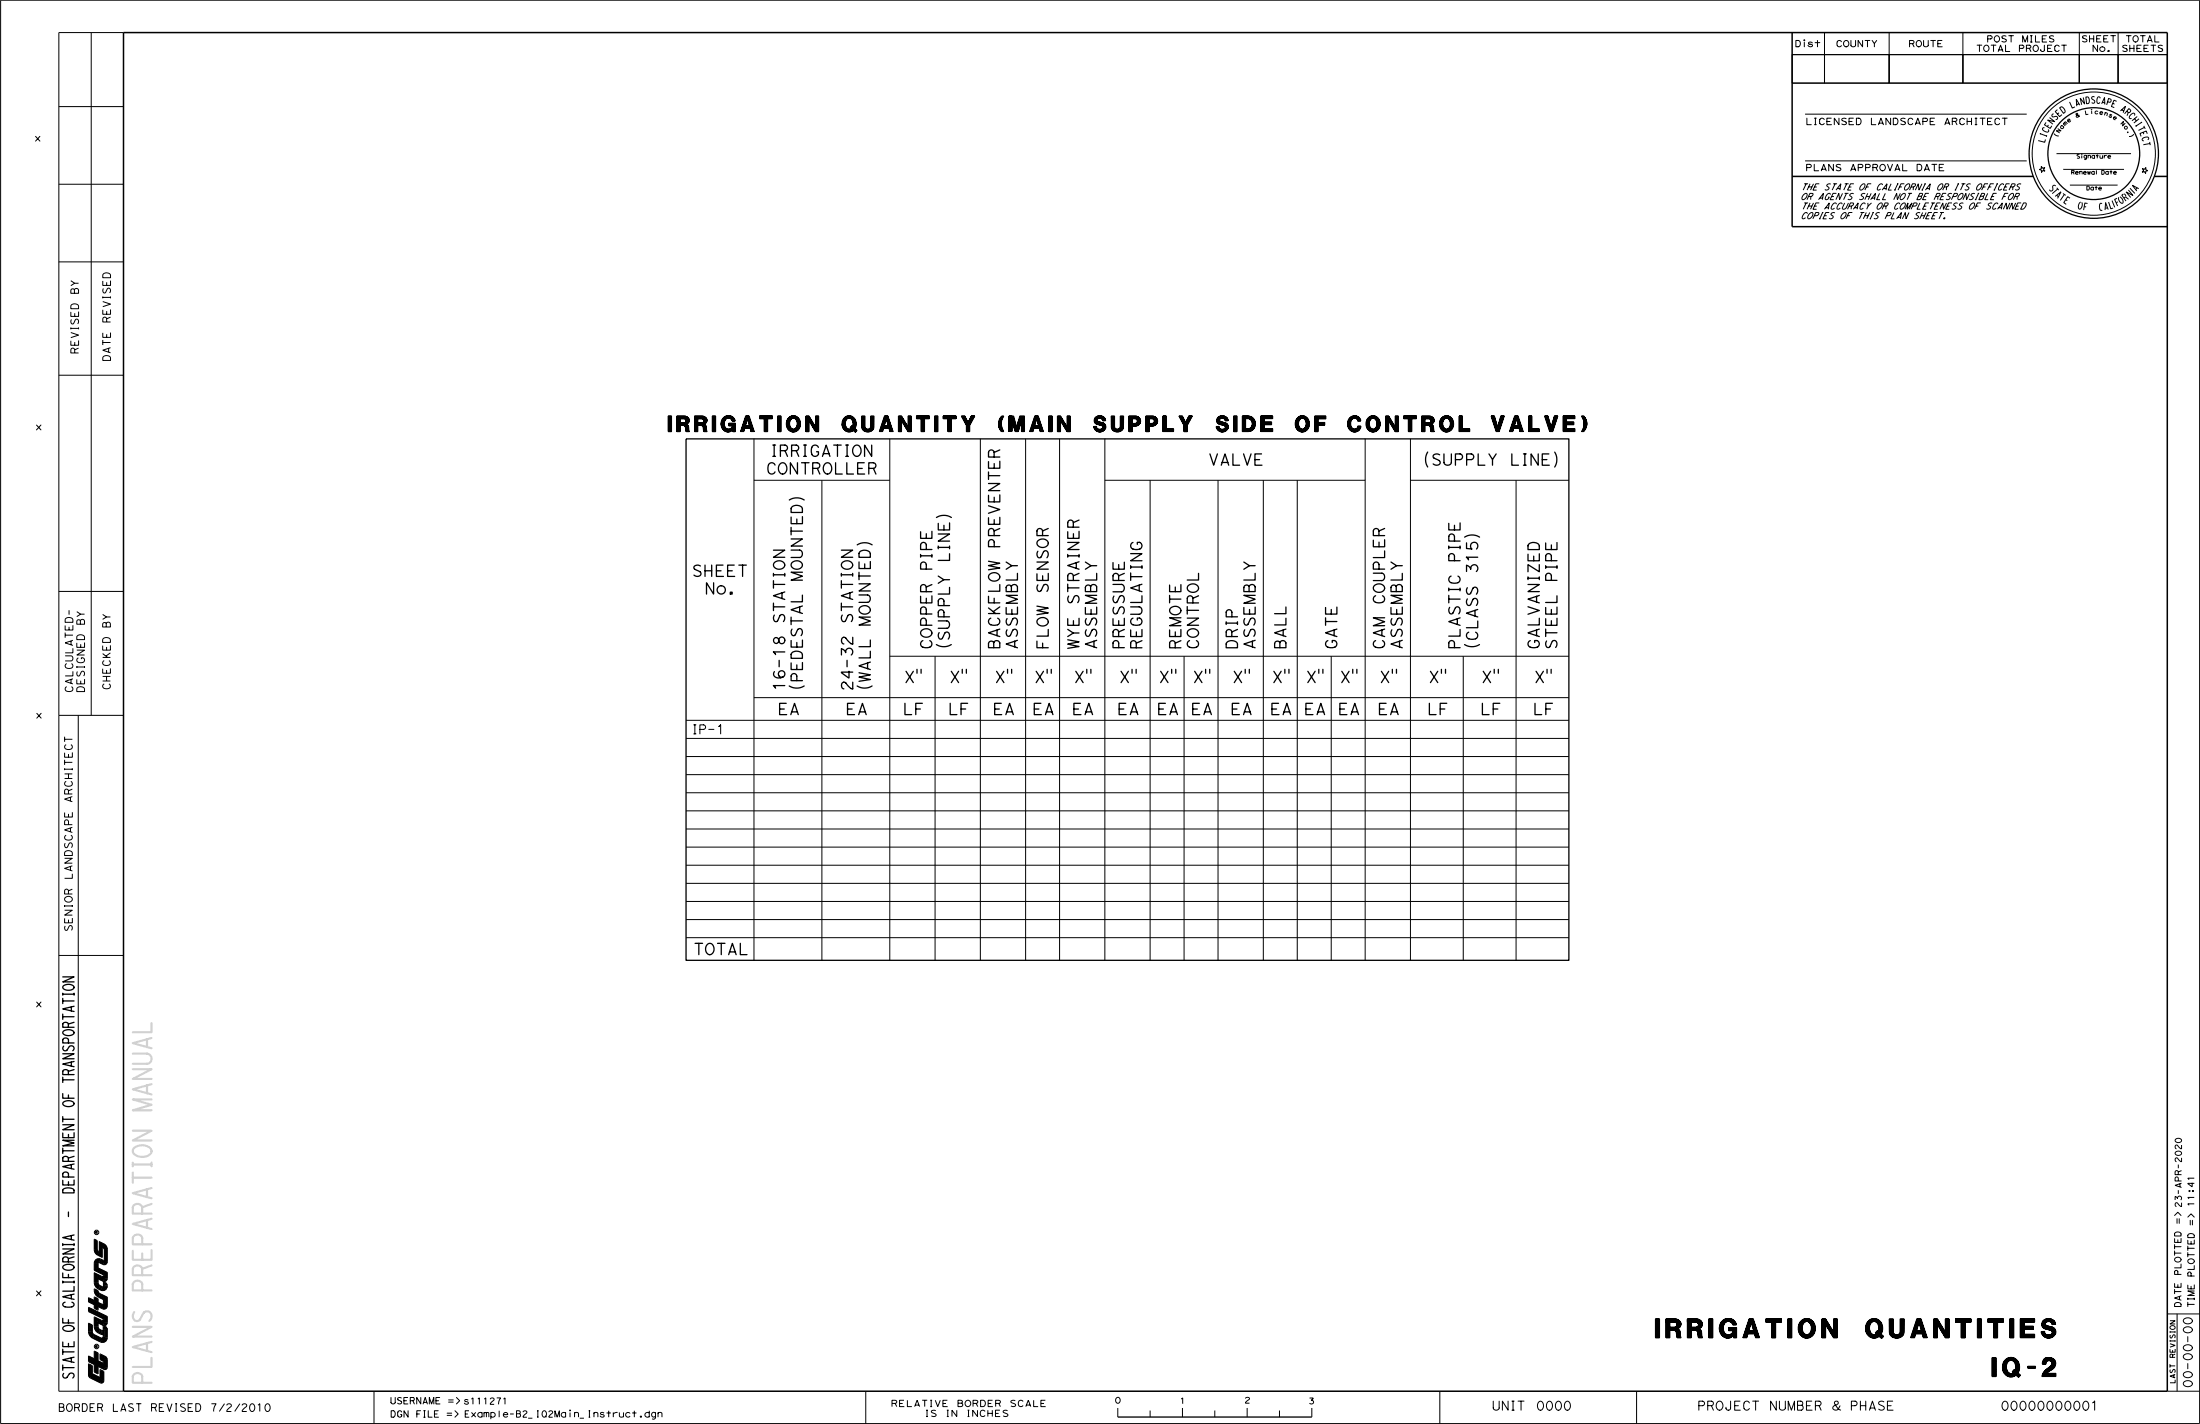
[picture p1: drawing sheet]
<svg xmlns="http://www.w3.org/2000/svg" width="432mm" height="279mm" viewBox="0 0 432 279" stroke-linecap="round" stroke-linejoin="round" font-family="sans-serif">
<g fill="none" stroke="#000" stroke-width=".25">
<path d="M134.7 86.1h173.2v102.3h-173.2zM154.9 98.1a2.79 2.79 0 0 1 2.9 0M280.2 88.7a2.79 2.79 0 0 0 0 2.9M305.1 88.7a2.79 2.79 0 0 1 0 2.9M168.2 106.9a2.79 2.79 0 0 1 3 0M183.8 101.5a2.79 2.79 0 0 1 2.9 0M287.5 105.4a2.79 2.79 0 0 1 2.9 0M154.9 134.6a2.79 2.79 0 0 0 2.9 0M168.2 134.6a2.79 2.79 0 0 0 3 0M180 131.3v.8M180.8 131.3v.8M183.8 126.5a2.79 2.79 0 0 0 2.9 0"/>
<path d="M188.9 131.3v.8M189.7 131.3v.8M197.8 131.3v.8M198.6 131.3v.8M205.5 131.3v.8M206.3 131.3v.8M213.3 131.3v.8M214.1 131.3v.8M222.2 131.3v.8M223 131.3v.8M230 131.3v.8M230.8 131.3v.8"/>
<path d="M236.6 131.3v.8M237.4 131.3v.8M244.4 131.3v.8M245.2 131.3v.8M252.2 131.3v.8M253 131.3v.8M258.8 131.3v.8M259.6 131.3v.8M265.5 131.3v.8M266.3 131.3v.8M273.3 131.3v.8M274.1 131.3v.8"/>
<path d="M282.9 131.3v.8M283.7 131.3v.8M287.5 126.5a2.79 2.79 0 0 0 2.9 0M293.3 131.3v.8M294.1 131.3v.8M303.6 131.3v.8M304.4 131.3v.8M12.3 194.9v.4M12.3 195.9v1M12.3 199v1M12.3 199.5h2.2M12.3 196.4h2.2"/>
<path d="M12.3 195.1h2.2M12.3 191.7h2.2l-2.2 1h2.2M12.4 193.5l.3-.2a1.4 1.4 0 0 1 1.8 .4 1.37 1.37 0 0 1-2.2 .1zM14 197.6v.7M14.5 194.9v.4M14.5 197.4l-2.2 .6 2.2 .5M12.3 214.6v.9h2.2M12.3 211.4v1M12.3 219.1v1M12.3 219.6h2.2M12.3 211.9h2.2M12.3 206.8h2.2l-2.2 .9h2.2"/>
<path d="M12.4 216.3l.3-.2a1.4 1.4 0 0 1 1.8 .4 1.37 1.37 0 0 1-2.2 .1zM12.4 202.4l.3-.2a1.4 1.4 0 0 1 1.8 .4 1.37 1.37 0 0 1-2.2 .1zM12.5 205.3a.53 .53 0 0 0 .1 .8 .53 .53 0 0 0 .8-.4 .57 .57 0 0 1 .8-.5 .57 .57 0 0 1 .1 1M13.4 210.2a.61 .61 0 0 0-.5-.3 .61 .61 0 0 0-.6 .3v.6h2.2M13.4 200.9a.61 .61 0 0 0-.5-.3 .61 .61 0 0 0-.6 .3v.7h2.2M13.4 214.8v.7M13.4 204.6v-.6a.62 .62 0 0 0-.5-.3 .62 .62 0 0 0-.6 .3v.6h2.2M14 208.4v.8M14.5 209.9l-1.1 .3v.6M14.5 208.3l-2.2 .5 2.2 .5M14.5 200.6l-1.1 .3v.7M12.3 225.3v1"/>
<path d="M12.3 225.8h2.2M12.3 220.7h2.2l-2.2 1h2.2M12.4 233.4a1.66 1.66 0 0 1 2.1 .2v.5h-2.2zM13.4 227.2a.61 .61 0 0 0-.5-.3 .61 .61 0 0 0-.6 .3v.7h2.2M13.4 237.8v.9M13.4 230.9v-.6a.62 .62 0 0 0-.5-.3 .62 .62 0 0 0-.6 .3v.6h2.2M13.4 222.6v.6M13.4 231.9v.6M14 228.5v.8M14.5 231.5v1h-2.2v-.9M14.5 228.4l-2.2 .5 2.2 .5M14.5 226.9l-1.1 .3v.7"/>
<path d="M14.5 223.7h-2.2l2.2 .6-2.2 .5h2.2M14.5 222.2v1h-2.2v-.9M12.3 258.7v.9h2.2M12.3 249.8v.9h2.2M12.3 244v.4M12.3 251.4v.3M12.3 251.5h2.2M12.3 244.2h2.2M12.3 245.1h2.2l-2.2 .9h2.2M12.4 248.4l.3-.2a1.4 1.4 0 0 1 1.8 .5 1.37 1.37 0 0 1-2.2 0zM12.8 255.5a.5 .5 0 0 0-.5 .6 .5 .5 0 0 0 .7 .4 1.13 1.13 0 0 0 1.5-.5l-.1-.4-.3-.1M13.4 247a.61 .61 0 0 0-.5-.4 .61 .61 0 0 0-.6 .4v.6h2.2"/>
<path d="M13.4 250v.7M13.4 258.9v.7M14 242.4v.8M14 254v.8M14.5 252.4v.9h-2.2M14.5 244v.4M14.5 251.4v.3M14.5 253.9l-2.2 .5 2.2 .5M14.5 246.6l-1.1 .4v.6M14.5 242.3l-2.2 .5 2.2 .5M12.3 264.7v1.1M12.3 267.8v1.1"/>
<path d="M12.3 268.3h2.2M12.3 265.3h2.2M12.4 260.4l.3-.2a1.4 1.4 0 0 1 1.8 .4 1.37 1.37 0 0 1-2.2 .1zM12.5 269.5a.53 .53 0 0 0 .1 .9 .53 .53 0 0 0 .8-.5 .57 .57 0 0 1 .8-.5 .57 .57 0 0 1 .1 1M13.4 263.6v.6M14 266.4v.8M14.5 266.3l-2.2 .5 2.2 .5M14.5 263.3v.9h-2.2v-.9M17.5 266.2v.9M17.5 267.8v2M18 268v1.7M18.6 265.3v3.8"/>
<path d="M19.1 265.5v3.9M19.8 265.8v.9M19.8 268.9v1.6M20.8 266.8v1.5M219.4 278h38.1"/>
<circle cx="411" cy="30.1" r="9"/>
<circle cx="411" cy="30.1" r="12.7"/>
</g>
<g fill="none" stroke="#000" stroke-width=".2">
<path d="M.1 0h431.6v279.3h-431.6zM17.9 6.4v134M24.2 6.4h-12.7v266.6h12.7M351.7 10.7h6.4v5.6h-6.4zM351.7 16.3h73.7M351.7 10.7h73.7M354.1 8.3v.9M358.1 6.4v9.9M358.1 10.7h12.7v5.6h-12.7zM370.8 10.7h14.5v5.6h-14.5zM370.8 6.4v9.9M385.3 6.4v9.9"/>
<path d="M385.3 10.7h22.8v5.6h-22.8zM408.1 6.4v9.9M408.1 10.7h7.6v5.6h-7.6zM415.7 6.4v9.9M415.7 10.7h9.7v5.6h-9.7zM11.5 20.9h12.7M11.5 36.1h12.7M354.3 31.6h43.5M354.3 22.4h43.5M400.6 32.7l.3 .3 .4-.1-.2 .3 .3 .4-.5-.1-.2 .3v-.4l-.5-.1 .5-.2zM403.4 38.5l1.1-.9-.7 1.3M403.5 36.5a.38 .38 0 0 0-.6 0 .38 .38 0 0 0 0 .6v.1a.33 .33 0 0 1-.3 .3 .33 .33 0 0 1-.3-.3"/>
<path d="M403.6 30.1h14.7M403.7 38.3l.3 .3M403.7 36.8l.4 .5M403.9 37.1l-1.1 .9M404.9 38l.5 .3M405 33.2h11.9M405.2 38.2l-.8 1.1M405.4 39.2l.4 .2M406.3 36.3h9.3M406.3 38.9l-.5-.3-.7 1.2 .4 .3M408.4 39.7l-.3 .3-.2 .6a.34 .34 0 0 0 .3 .4 .34 .34 0 0 0 .4-.4l.1-.5-.1-.4M408.6 30.5v.6"/>
<path d="M409.7 39.9l-.5-.1-.2 1.4M410.5 21.8l.1 .6M412.6 40a.36 .36 0 0 0-.5 0 .36 .36 0 0 0 0 .5 .52 .52 0 0 0 .5 .8v-.1M413.9 39.6l.4 1.4 .4-.2M414.5 39.4l.6 1.3M415.5 38.9l-.5 .2 .6 1.3M415.7 39.6l-.4 .2M416.1 38.6l.4 .4a.5 .5 0 0 1 .3 .4 .5 .5 0 0 1-.4 .5 1.07 1.07 0 0 1-.6-1.2M416.8 38.1l-.3 .2 .8 1.1M416.9 38.9l.3-.3 .6 .5M416.9 38.1l.3 .1v.4M417.7 37.3l.9 1.1-1.3-.7 .9 1"/>
<path d="M418.1 36.9l.9 1.1M419.5 36.9l-.3 .3M419.8 37l-1.3-.6 .9 1.1M420.5 33.1l.4 .1 .3-.3v.4l.4 .2-.5 .1v.4l-.2-.3-.5 .1 .3-.4zM11.5 51.4h12.7M409.1 40.5l.4 .1M413.7 40.8l-.5 .1M413.8 41.1l-.5-1.3-.1 1.4M11.5 73.6h12.7M148 86.1v102.3M148 94.2h26.6M161.3 94.2v94.2"/>
<path d="M174.6 86.1v102.3M192.4 86.1v102.3M201.3 86.1v102.3M208 86.1v102.3M216.9 86.1v102.3M216.9 94.2h51M225.7 94.2v94.2M239.1 94.2v94.2M248 94.2v94.2M254.6 94.2v94.2M267.9 86.1v102.3M276.8 86.1v102.3"/>
<path d="M276.8 94.2h31.1M297.6 94.2v94.2M11.5 116h12.7M148 136.9h159.9M174.6 128.8h133.3M183.5 128.8v59.6M232.4 128.8v59.6M261.3 128.8v59.6M287.2 128.8v59.6M11.5 140.4h12.7M15.4 140.4v132.6M134.7 141.3h173.2"/>
<path d="M134.7 144.9h173.2M134.7 148.4h173.2M134.7 152h173.2M134.7 155.5h173.2M134.7 159.1h173.2M134.7 162.7h173.2M134.7 166.2h173.2M134.7 169.8h173.2M134.7 173.3h173.2M134.7 176.9h173.2M11.5 187.5h12.7M134.7 180.4h173.2"/>
<path d="M134.7 184h173.2M426.8 238.5l.7-.7 .6 .7M429.4 238.8l.6-.6 .7 .6M18.5 249.7l.8 1.2M18.5 249.2l1.8 .9M18.5 249.7l1.5 .7h.2l.1-.3M18.5 249.7v1.9a1.7 1.7 0 0 0 2.1 1.5l.4-.5 .1-.3-.2-.5-1.6-.9M18.5 255.2l-1.1-.6v.9l1.1 .5M18.5 255.2v-.7l.8 .3v.7M18.5 256v.7l.8 .4v-.7M18.5 255.2l.8 1.2M19.3 248.8l1.8 .9"/>
<path d="M19.3 250.9v1l.8 .6 .2-.2v-.9M19.3 255.5l-.8 .5M19.3 248.8l-.8 .4M19.5 245.6l-.3-.2-.1-.3v-1.7l-.6-.3v2.1a1.2 1.2 0 0 0 .7 1.1l.9 .4M19.5 243.6v2M19.5 245.6l.6 1.1M19.5 243.6l.6 1.1M19.5 243.6l.9 .4M20.1 244.7l.2 .2 .2 .4v1.9l-.2 .1a1.14 1.14 0 0 0-1.6 0l-.2 .5v1.4M20.1 244.7v2M20.2 258.8v.2l-.3 .1-1.4-.7v1.8a1.62 1.62 0 0 0 1.2 1.6M20.3 255l-.1 .9-.9-.4"/>
<path d="M20.4 244a1.21 1.21 0 0 1 .7 1.1v2.5a.58 .58 0 0 1-.9 .5l-.9-.4v1.1M20.4 252h.1M20.4 250v.3M20.8 252.3h.1M20.9 252.3h.1M21.1 258.3v1.2a.59 .59 0 0 1-.9 .6M21.1 254.5v1.7a.63 .63 0 0 1-1 .6l-.8-.4M21.1 254.5l-1.5-.7-.3-.6-.8-.3a1.6 1.6 0 0 0 .8 1.6l1 .5M21.1 249.7v1.2a.59 .59 0 0 1-.9 .5M21.1 258.3l-3.7-1.8v.8l2.8 1.5M21.1 258.3l-.9 .5M21.1 249.7l-.8 .4"/>
<path d="M21.1 254.5l-.8 .5M425.4 257.8h6.3M427.3 257.8v15.2M18.1 269.4v-1.4l-.7-.4v2.2l.1 .4 2.2 1.1a.48 .48 0 0 0 .7-.4v-1.8l-.8-.4v1.5M20.2 260.1v.8l-.2 .1a.83 .83 0 0 1-.7-.7v-.7l1.3 .7M20.6 260.3l.4 .4 .1 1.8a.94 .94 0 0 1-1.4 .8l-1.5-.7a1.5 1.5 0 0 1-.8-1.4v-1.6l.7 .4v1.3l.2 .4 1.7 .9 .2-.3v-.5h-.5M20.7 260.3l.4 .6M20.8 268.3l-.3 .1M21.1 268.3v-1.5l-.2-.5-1.3-.7v1.2l.7 .3v.4l-1-.5v-1.5l-.8-.4v1.5l-1.1-.6v1.2l1.1 .5v1.5l.8 .4v-1.5l1.1 .6a.45 .45 0 0 0 .7-.4M73.4 273v6.3M111.9 277.1v1M169.9 273v6.3"/>
<path d="M219.4 276.3v1.7M225.7 276.8v1.2M232.1 276.3v1.7M238.4 276.8v1.2M244.8 276.3v1.7M251.1 276.8v1.2M257.5 276.3v1.7M282.6 273v6.3M321.2 273v6.3M425.4 273h6.3"/>
<circle cx="354.1" cy="7.9" r=".09"/>
<circle cx="408.6" cy="30.2" r=".06"/>
<circle cx="410.5" cy="21.5" r=".06"/>
<circle cx="411" cy="30.1" r="12.1"/>
<circle cx="19" cy="241.8" r=".44"/>
<circle cx="19" cy="264.2" r=".44"/>
<circle cx="111.9" cy="276.7" r=".09"/>
</g>
<g fill="none" stroke="#000" stroke-width=".3">
<path d="M24.2 6.4h401.2v266.6h-401.2zM351.7 6.4v38.1h73.7M351.7 34.6h47.4M422.8 34.6h2.6M17.5 255.2l3.1 1.5M17.5 256.9l3.3 1.6v1l-.3 .3-1.5-.7M17.5 257.1l3.1 1.5v.9l-.2 .1-1.4-.7M17.5 255l3.3 1.6M17.7 259.9v1.3a1.21 1.21 0 0 0 .6 1.1l1.5 .7a.65 .65 0 0 0 1-.5v-1.6l-.2-.3-.2-.1M17.8 260v1.2a1.03 1.03 0 0 0 .6 1l1.5 .7a.48 .48 0 0 0 .7-.4v-1.6l-.2-.2M18.6 253.1l.5 .2 .5 .6 1.3 .7v1.6a.51 .51 0 0 1-.7 .5l-1.1-.5v.7l-.5-.3v-.7l-1.1-.5v-.6l1.1 .6v-.7l.5 .2v.7l1.1 .4 .2-.3v-.8a2.04 2.04 0 0 1-1.8-1.7zM18.7 243.4l.1 2.1a1.49 1.49 0 0 0 1.1 .9"/>
<path d="M18.8 258.6v1.6a1.39 1.39 0 0 0 1.6 1.3M18.8 251.6a1.37 1.37 0 0 0 1.7 1.3l.3-.6M18.8 253.2a1.2 1.2 0 0 0 .7 1.1l1.1 .5v1.7M18.8 254.7v2M18.8 243.4l.1 2a1.36 1.36 0 0 0 1 .9M19 245.2l.2 .5 .7 .4M19 258.7v1.5a1.16 1.16 0 0 0 1.4 1.1M19 253.2l.3 .8 1.5 .7v1.9M19 254.8v2M19 251.6a1.22 1.22 0 0 0 1.4 1.1l.2-.4-.1-.3M19.6 243.9l1.1 .6M19.6 244.2l.9 .6 .2 .5"/>
<path d="M19.6 244.1l1 .6 .2 .6M19.6 244.1l1 .5M19.7 244.3v1.7M19.8 244.4v1.7M20.4 244.4l.4 .3 .1 .6M20.4 250.3l-.1 .2-.4 .1-1.3-.7v1.7a1.57 1.57 0 0 0 2 1.4l.3-.7M20.4 251.8l.4 .5M20.4 250l-1.8-.8v-1.4a.75 .75 0 0 1 1.1-.6l.5 .2h.3l.1-2.1a.79 .79 0 0 0-.7-.8v2a1.52 1.52 0 0 1-1.3-1.3v-1.9l.4 .2v1.6a.79 .79 0 0 0 .6 .7v-2a1.52 1.52 0 0 1 1.3 1.3v2.5a.46 .46 0 0 1-.6 .4l-.8-.4-.3 .1-.1 1.2 1.8 .8v1.2a.47 .47 0 0 1-.6 .4l-1.2-.6v1a1.04 1.04 0 0 0 1.3 .8v-.9l.4 .3 .1 .4M20.5 258.9a.51 .51 0 0 1-.7 .4M20.6 255.7a.48 .48 0 0 1-.7 .5M20.6 250.3a.51 .51 0 0 1-.7 .4M20.6 247.6l-.1 .1a1.77 1.77 0 0 0-1.4-.4l-.3 .5v1.3l1.8 .8v1l-.2 .1-1.6-.8v1.5"/>
<path d="M20.7 245.1v2.5M20.7 258.9a.68 .68 0 0 1-1 .6M20.8 255.7a.65 .65 0 0 1-1 .6M20.8 250.3a.68 .68 0 0 1-1 .6M20.8 247.6l-.3 .3-.9-.4-.5 .1-.1 1.4 1.8 .8v1.1l-.3 .2h-.2l-1.3-.6v1.2M20.8 247.2a.42 .42 0 0 1-.6 .4M20.8 245.1v2.5M17.5 267l3 1.4 .3-.1M17.5 266.8l3.1 1.5M17.5 266.4l2.9 1.4v-.9l-.6-.4M17.5 267.8l.5 .2M17.5 267.1l1.1 .5"/>
<path d="M17.5 266.2l1.1 .6M17.6 269.8l.2 .4 2 .9M17.6 267.8v2M17.7 269.9l2.2 1.1M17.7 267.9v1.9l2.3 1.1v-1.9M17.9 268v1.7l2 1v-1.7M18 269.7l1.8 .8M18 269.5l1.8 .9M18.6 265.3l.5 .2M18.6 269.1l.5 .3M18.8 265.3v3.9M18.9 265.4v3.9"/>
<path d="M19 265.5v3.8M19.1 267.9l1.4 .7 .4-.1v-.2M19.1 267.1l1.3 .6M19.8 265.8l.8 .4 .3 .4v1.7M19.8 266l.9 .5 .1 .3M19.8 266.3l.9 .4v1.5l-3.2-1.5M19.8 266.7l.6 .3M19.8 266.4l.8 .4v1.2l-3.1-1.5M19.8 266.1l.9 .5M19.8 268.9l.5 .3v1.7l-.3 .3-2.2-.9-.3-.5M20.1 269.1v1.8v.2h-.3M20.4 260.9l-.1 .2a.92 .92 0 0 1-1.2-.8v-.9l1.2 .5a.46 .46 0 0 0 .6-.4v-1.1l-3.4-1.7v.6l2.9 1.4-.1 .4-.2 .1-1.5-.6v1.6a1.57 1.57 0 0 0 1.8 1.5"/>
<path d="M20.5 262.3a.58 .58 0 0 1-.8 .5M20.6 260.4l-.2-.1v2l-.1 .2-.5 .1-1.6-.8-.2-.5v-1.2l-.5-.3a2.48 2.48 0 0 0 .4 2.5l1.9 .9a.81 .81 0 0 0 1.1-.7v-1.6l-.3-.5"/>
</g>
<g fill="none" stroke="#d0d3d4" stroke-width=".42">
<path d="M26.1 209.8h3.6l-3.6 1.9h3.6M26.1 206.7h2.7a1 1 0 0 1 .9 1 1 1 0 0 1-.9 1h-2.7M28.9 203.9v1.5M28.9 213v1.5M29.7 200.7v1.8h-3.6M29.7 215.7h-3.6l3.6 1.1-3.6 1h3.6M29.7 212.7l-3.6 1 3.6 1M29.7 203.7l-3.6 1 3.6 1M26.1 228.1v.8M26.1 228.5h3.6M26.1 221.9h3.6l-3.6 1.9h3.6M26.1 230.1v2"/>
<path d="M26.1 231.1h3.6M26.2 225.3a2.29 2.29 0 0 1 3.5 .4 1.51 1.51 0 0 1-1.9 1.3 1.37 1.37 0 0 1-1.7-1.5zM27.9 236.9a.96 .96 0 0 0-.9-.7 .96 .96 0 0 0-.9 .7v1.2h3.6M28.9 233.3v1.6M28.9 239.4v1.5M29.7 228.1v.8M29.7 239.1l-3.6 1 3.6 1.1M29.7 236.2l-1.8 .7v1.2M29.7 233.1l-3.6 1 3.6 1M26.4 257.4a.99 .99 0 0 0-.3 1.2 .99 .99 0 0 0 1.1 .6l.6-.9a1.06 1.06 0 0 1 1.5-.9 1.12 1.12 0 0 1 0 1.8M27.9 249a.96 .96 0 0 0-.9-.7 .96 .96 0 0 0-.9 .7v1.2h3.6M27.9 253.2v-1.2a.97 .97 0 0 0-.9-.7 .97 .97 0 0 0-.9 .7v1.2h3.6"/>
<path d="M27.9 244.1v-1.2a.97 .97 0 0 0-.9-.7 .97 .97 0 0 0-.9 .7v1.2h3.6M27.9 245.9v1.3M29.7 248.3l-1.8 .7v1.2M29.7 245.3v1.9h-3.6v-1.8M26.1 260.3h3.6l-3.6 2h3.6M27.9 271.3v-1.2a.97 .97 0 0 0-.9-.7 .97 .97 0 0 0-.9 .7v1.2h3.6M28.9 263.5v1.6M29.7 266.4v1.8h-3.6M29.7 263.3l-3.6 1 3.6 1"/>
</g>
<g font-size="3.7">
<text x="324.9" y="262.5">IRRIGATION QUANTITIES</text>
<text x="391" y="270.1">IQ-2</text>
</g>
<text font-size="3" x="131.1" y="84.7">IRRIGATION QUANTITY (MAIN SUPPLY SIDE OF CONTROL VALVE)</text>
<g font-size="2.2">
<text x="151.1" y="89.5">IRRIGATION</text>
<text x="150.3" y="93">CONTROLLER</text>
<text x="196.2" y="94.5" transform="rotate(-90 196.2 94.5)">TER</text>
<text x="237.1" y="91.3">VALVE</text>
<text x="279.2" y="91.3">(SUPPLY LINE)</text>
<text x="157.5" y="105.3" transform="rotate(-90 157.5 105.3)">TED)</text>
<text x="186.4" y="104.4" transform="rotate(-90 186.4 104.4)">E)</text>
<text x="196.2" y="107.7" transform="rotate(-90 196.2 107.7)">PREVEN</text>
<text x="211.8" y="106" transform="rotate(-90 211.8 106)">ER</text>
<text x="135.8" y="113.1">SHEET</text>
<text x="157.5" y="111.9" transform="rotate(-90 157.5 111.9)">OUN</text>
<text x="182.9" y="112.1" transform="rotate(-90 182.9 112.1)">PIPE</text>
<text x="186.4" y="110.4" transform="rotate(-90 186.4 110.4)">LIN</text>
<text x="205.7" y="109.9" transform="rotate(-90 205.7 109.9)">SOR</text>
<text x="286.6" y="110.4" transform="rotate(-90 286.6 110.4)">PIPE</text>
<text x="290" y="112.6" transform="rotate(-90 290 112.6)">315)</text>
<text x="138.3" y="116.6">No.</text>
<text x="157.5" y="114.2" transform="rotate(-90 157.5 114.2)">M</text>
<text x="170.8" y="114.2" transform="rotate(-90 170.8 114.2)">TED)</text>
<text x="199.7" y="116.5" transform="rotate(-90 199.7 116.5)">BLY</text>
<text x="205.7" y="116.5" transform="rotate(-90 205.7 116.5)">SEN</text>
<text x="211.8" y="118.7" transform="rotate(-90 211.8 118.7)">STRAIN</text>
<text x="215.2" y="116.5" transform="rotate(-90 215.2 116.5)">BLY</text>
<text x="246.4" y="116.5" transform="rotate(-90 246.4 116.5)">BLY</text>
<text x="271.8" y="118.7" transform="rotate(-90 271.8 118.7)">COUPLER</text>
<text x="275.2" y="116.5" transform="rotate(-90 275.2 116.5)">BLY</text>
<text x="302.1" y="114.3" transform="rotate(-90 302.1 114.3)">IZED</text>
<text x="305.6" y="114.3" transform="rotate(-90 305.6 114.3)">PIPE</text>
<text x="154" y="122.4" transform="rotate(-90 154 122.4)">STATION</text>
<text x="167.4" y="122.4" transform="rotate(-90 167.4 122.4)">STATION</text>
<text x="170.8" y="123" transform="rotate(-90 170.8 123)">M</text>
<text x="170.8" y="120.8" transform="rotate(-90 170.8 120.8)">OUN</text>
<text x="231.8" y="120.9" transform="rotate(-90 231.8 120.9)">OTE</text>
<text x="235.2" y="120.9" transform="rotate(-90 235.2 120.9)">TROL</text>
<text x="182.9" y="127.5" transform="rotate(-90 182.9 127.5)">COPPER</text>
<text x="186.4" y="127.5" transform="rotate(-90 186.4 127.5)">(SUPPLY</text>
<text x="196.2" y="127.5" transform="rotate(-90 196.2 127.5)">BACKFLOW</text>
<text x="199.7" y="127.5" transform="rotate(-90 199.7 127.5)">ASSEM</text>
<text x="205.7" y="127.5" transform="rotate(-90 205.7 127.5)">FLOW</text>
<text x="211.8" y="127.5" transform="rotate(-90 211.8 127.5)">WYE</text>
<text x="215.2" y="127.5" transform="rotate(-90 215.2 127.5)">ASSEM</text>
<text x="220.7" y="127.5" transform="rotate(-90 220.7 127.5)">PRESSURE</text>
<text x="224.1" y="127.5" transform="rotate(-90 224.1 127.5)">REGULATING</text>
<text x="231.8" y="127.5" transform="rotate(-90 231.8 127.5)">REM</text>
<text x="235.2" y="127.5" transform="rotate(-90 235.2 127.5)">CON</text>
<text x="242.9" y="127.5" transform="rotate(-90 242.9 127.5)">DRIP</text>
<text x="246.4" y="127.5" transform="rotate(-90 246.4 127.5)">ASSEM</text>
<text x="252.4" y="127.5" transform="rotate(-90 252.4 127.5)">BALL</text>
<text x="262.4" y="127.5" transform="rotate(-90 262.4 127.5)">GATE</text>
<text x="271.8" y="127.5" transform="rotate(-90 271.8 127.5)">CAM</text>
<text x="275.2" y="127.5" transform="rotate(-90 275.2 127.5)">ASSEM</text>
<text x="286.6" y="127.5" transform="rotate(-90 286.6 127.5)">PLASTIC</text>
<text x="290" y="127.5" transform="rotate(-90 290 127.5)">(CLASS</text>
<text x="302.1" y="127.5" transform="rotate(-90 302.1 127.5)">GALVAN</text>
<text x="305.6" y="127.5" transform="rotate(-90 305.6 127.5)">STEEL</text>
<text x="154" y="135.6" transform="rotate(-90 154 135.6)">16-18</text>
<text x="157.5" y="135.6" transform="rotate(-90 157.5 135.6)">(PEDESTAL</text>
<text x="167.4" y="135.6" transform="rotate(-90 167.4 135.6)">24-32</text>
<text x="170.8" y="135.6" transform="rotate(-90 170.8 135.6)">(WALL</text>
<text x="177.4" y="133.9">X&quot;</text>
<text x="186.3" y="133.9">X&quot;</text>
<text x="195.2" y="133.9">X&quot;</text>
<text x="202.9" y="133.9">X&quot;</text>
<text x="210.7" y="133.9">X&quot;</text>
<text x="219.6" y="133.9">X&quot;</text>
<text x="227.4" y="133.9">X&quot;</text>
<text x="234" y="133.9">X&quot;</text>
<text x="241.8" y="133.9">X&quot;</text>
<text x="249.6" y="133.9">X&quot;</text>
<text x="256.2" y="133.9">X&quot;</text>
<text x="262.9" y="133.9">X&quot;</text>
<text x="270.7" y="133.9">X&quot;</text>
<text x="280.3" y="133.9">X&quot;</text>
<text x="290.7" y="133.9">X&quot;</text>
<text x="301" y="133.9">X&quot;</text>
<text x="152.6" y="140.2">EA</text>
<text x="165.9" y="140.2">EA</text>
<text x="177.1" y="140.2">LF</text>
<text x="186" y="140.2">LF</text>
<text x="194.8" y="140.2">EA</text>
<text x="202.6" y="140.2">EA</text>
<text x="210.4" y="140.2">EA</text>
<text x="219.3" y="140.2">EA</text>
<text x="227" y="140.2">EA</text>
<text x="233.7" y="140.2">EA</text>
<text x="241.5" y="140.2">EA</text>
<text x="249.3" y="140.2">EA</text>
<text x="255.9" y="140.2">EA</text>
<text x="262.6" y="140.2">EA</text>
<text x="270.4" y="140.2">EA</text>
<text x="280.1" y="140.2">LF</text>
<text x="290.5" y="140.2">LF</text>
<text x="300.8" y="140.2">LF</text>
<text x="136" y="187.3">TOTAL</text>
</g>
<g font-size="1.8">
<text x="135.7" y="144">IP-1</text>
<text x="430.3" y="272.4" transform="rotate(-90 430.3 272.4)">00-00-00</text>
<text x="292.8" y="276.7">UNIT</text>
<text x="301.4" y="276.7">0000</text>
<text x="333.1" y="276.7">PROJECT NUMBER &amp; PHASE</text>
<text x="392.6" y="276.7">00000000001</text>
</g>
<g font-size="1.5">
<text x="15.4" y="57.8" transform="rotate(-90 15.4 57.8)">BY</text>
<text x="21.7" y="63.4" transform="rotate(-90 21.7 63.4)">REVISED</text>
<text x="15.4" y="69.5" transform="rotate(-90 15.4 69.5)">REVISED</text>
<text x="21.7" y="71" transform="rotate(-90 21.7 71)">DATE</text>
<text x="16.6" y="122.8" transform="rotate(-90 16.6 122.8)">BY</text>
<text x="21.7" y="123.3" transform="rotate(-90 21.7 123.3)">BY</text>
<text x="14.3" y="136" transform="rotate(-90 14.3 136)">CALCULATED-</text>
<text x="16.6" y="136" transform="rotate(-90 16.6 136)">DESIGNED</text>
<text x="21.7" y="135.4" transform="rotate(-90 21.7 135.4)">CHECKED</text>
<text x="14.2" y="157.6" transform="rotate(-90 14.2 157.6)">ARCHITECT</text>
<text x="14.2" y="172.7" transform="rotate(-90 14.2 172.7)">LANDSCAPE</text>
<text x="14.2" y="182.8" transform="rotate(-90 14.2 182.8)">SENIOR</text>
<text x="11.4" y="276.9">BORDER LAST REVISED 7/2/2010</text>
</g>
<g font-size="1.3">
<text x="403.4" y="23.7" transform="rotate(-47 403.4 23.7)">S</text>
<text x="404.1" y="23" transform="rotate(-41 404.1 23)">E</text>
<text x="404.9" y="22.3" transform="rotate(-35 404.9 22.3)">D</text>
<text x="406.5" y="21.3" transform="rotate(-24 406.5 21.3)">L</text>
<text x="407.4" y="20.9" transform="rotate(-18 407.4 20.9)">A</text>
<text x="408.4" y="20.6" transform="rotate(-12 408.4 20.6)">N</text>
<text x="409.4" y="20.4" transform="rotate(-6 409.4 20.4)">D</text>
<text x="410.3" y="20.3" transform="rotate(-1 410.3 20.3)">S</text>
<text x="411.3" y="20.3" transform="rotate(6 411.3 20.3)">C</text>
<text x="413.3" y="20.5" transform="rotate(17 413.3 20.5)">P</text>
<text x="414.3" y="20.8" transform="rotate(22 414.3 20.8)">E</text>
<text x="416" y="21.7" transform="rotate(34 416 21.7)">A</text>
<text x="416.9" y="22.2" transform="rotate(39 416.9 22.2)">R</text>
<text x="417.6" y="22.8" transform="rotate(45 417.6 22.8)">C</text>
<text x="418.3" y="23.6" transform="rotate(51 418.3 23.6)">H</text>
<text x="7" y="27.7">x</text>
<text x="354.3" y="24.5">LICENSED LANDSCAPE ARCHITECT</text>
<text x="401.3" y="28.1" transform="rotate(-75 401.3 28.1)">L</text>
<text x="401.5" y="27.2" transform="rotate(-70 401.5 27.2)">I</text>
<text x="401.9" y="26.2" transform="rotate(-64 401.9 26.2)">C</text>
<text x="402.3" y="25.3" transform="rotate(-58 402.3 25.3)">E</text>
<text x="402.8" y="24.5" transform="rotate(-52 402.8 24.5)">N</text>
<text x="419" y="24.3" transform="rotate(57 419 24.3)">I</text>
<text x="419.5" y="25.2" transform="rotate(63 419.5 25.2)">T</text>
<text x="420" y="26" transform="rotate(68 420 26)">E</text>
<text x="420.3" y="27" transform="rotate(74 420.3 27)">C</text>
<text x="420.6" y="27.9" transform="rotate(80 420.6 27.9)">T</text>
<text x="354.3" y="33.5">PLANS APPROVAL DATE</text>
<text x="7" y="84.4">x</text>
<text x="7" y="140.9">x</text>
<text x="7" y="197.6">x</text>
<text x="430.7" y="236.8" transform="rotate(-90 430.7 236.8)">11:41</text>
<text x="428.1" y="240.2" transform="rotate(-90 428.1 240.2)">=&gt; 23-APR-2020</text>
<text x="430.7" y="240.5" transform="rotate(-90 430.7 240.5)">=&gt;</text>
<text x="428.1" y="250.3" transform="rotate(-90 428.1 250.3)">PLOTTED</text>
<text x="430.7" y="250.6" transform="rotate(-90 430.7 250.6)">PLOTTED</text>
<text x="7" y="254.3">x</text>
<text x="428.1" y="256.6" transform="rotate(-90 428.1 256.6)">DATE</text>
<text x="430.7" y="256.6" transform="rotate(-90 430.7 256.6)">TIME</text>
<text x="76.5" y="275.5">USERNAME =&gt; s111271</text>
<text x="174.8" y="276">RELATIVE BORDER SCALE</text>
<text x="76.5" y="278.1">DGN FILE =&gt;</text>
<text x="91.1" y="278.1">Example-B2_IQ2Main_Instruct.dgn</text>
<text x="181.4" y="277.9">IS IN INCHES</text>
</g>
<g font-size="1.2">
<text x="352.2" y="9.2">Dist</text>
<text x="360.3" y="9.2">COUNTY</text>
<text x="374.5" y="9.2">ROUTE</text>
<text x="387.8" y="10.1">TOTAL PROJECT</text>
<text x="389.9" y="8.2">POST MILES</text>
<text x="408.5" y="8.2">SHEET</text>
<text x="410.6" y="10.1">No.</text>
<text x="416.4" y="10.1">SHEETS</text>
<text x="417.1" y="8.2">TOTAL</text>
<text x="353.3" y="41.1">THE ACCURACY OR COMPLETENESS OF SCANNED</text>
<text x="353.3" y="39.2">OR AGENTS SHALL NOT BE RESPONSIBLE FOR</text>
<text x="353.3" y="37.3">THE STATE OF CALIFORNIA OR ITS OFFICERS</text>
<text x="353.3" y="42.9">COPIES OF THIS PLAN SHEET.</text>
<text x="218.7" y="275.3">0</text>
<text x="231.5" y="275.4">1</text>
<text x="244.2" y="275.3">2</text>
<text x="256.7" y="275.5">3</text>
</g>
<g font-size="1">
<text x="426.9" y="266.5" transform="rotate(-90 426.9 266.5)">REVISION</text>
<text x="426.9" y="271.5" transform="rotate(-90 426.9 271.5)">LAST</text>
</g>
<g font-size=".8">
<text x="407.5" y="23.1" transform="rotate(-23 407.5 23.1)">&amp;</text>
<text x="409.2" y="22.5" transform="rotate(-10 409.2 22.5)">L</text>
<text x="411.1" y="22.3" transform="rotate(4 411.1 22.3)">c</text>
<text x="412" y="22.4" transform="rotate(11 412 22.4)">e</text>
<text x="412.9" y="22.6" transform="rotate(17 412.9 22.6)">n</text>
<text x="413.8" y="22.9" transform="rotate(24 413.8 22.9)">s</text>
<text x="414.6" y="23.2" transform="rotate(31 414.6 23.2)">e</text>
<text x="403.8" y="27" transform="rotate(-63 403.8 27)">(</text>
<text x="404.2" y="26.2" transform="rotate(-57 404.2 26.2)">N</text>
<text x="404.7" y="25.4" transform="rotate(-50 404.7 25.4)">a</text>
<text x="405.3" y="24.7" transform="rotate(-43 405.3 24.7)">m</text>
<text x="406" y="24.1" transform="rotate(-37 406 24.1)">e</text>
<text x="416.1" y="24.3" transform="rotate(44 416.1 24.3)">N</text>
<text x="416.8" y="24.9" transform="rotate(51 416.8 24.9)">o</text>
<text x="417.3" y="25.6" transform="rotate(58 417.3 25.6)">.</text>
<text x="417.8" y="26.4" transform="rotate(64 417.8 26.4)">)</text>
<text x="406.5" y="34.2">Renewal Date</text>
<text x="407.5" y="31.1">Signature</text>
<text x="409.4" y="37.3">Date</text>
</g>
<g font-size=".5">
<text x="19.2" y="242" transform="rotate(-90 19.2 242)">R</text>
<text x="19.2" y="264.4" transform="rotate(-90 19.2 264.4)">R</text>
</g>
</svg>
